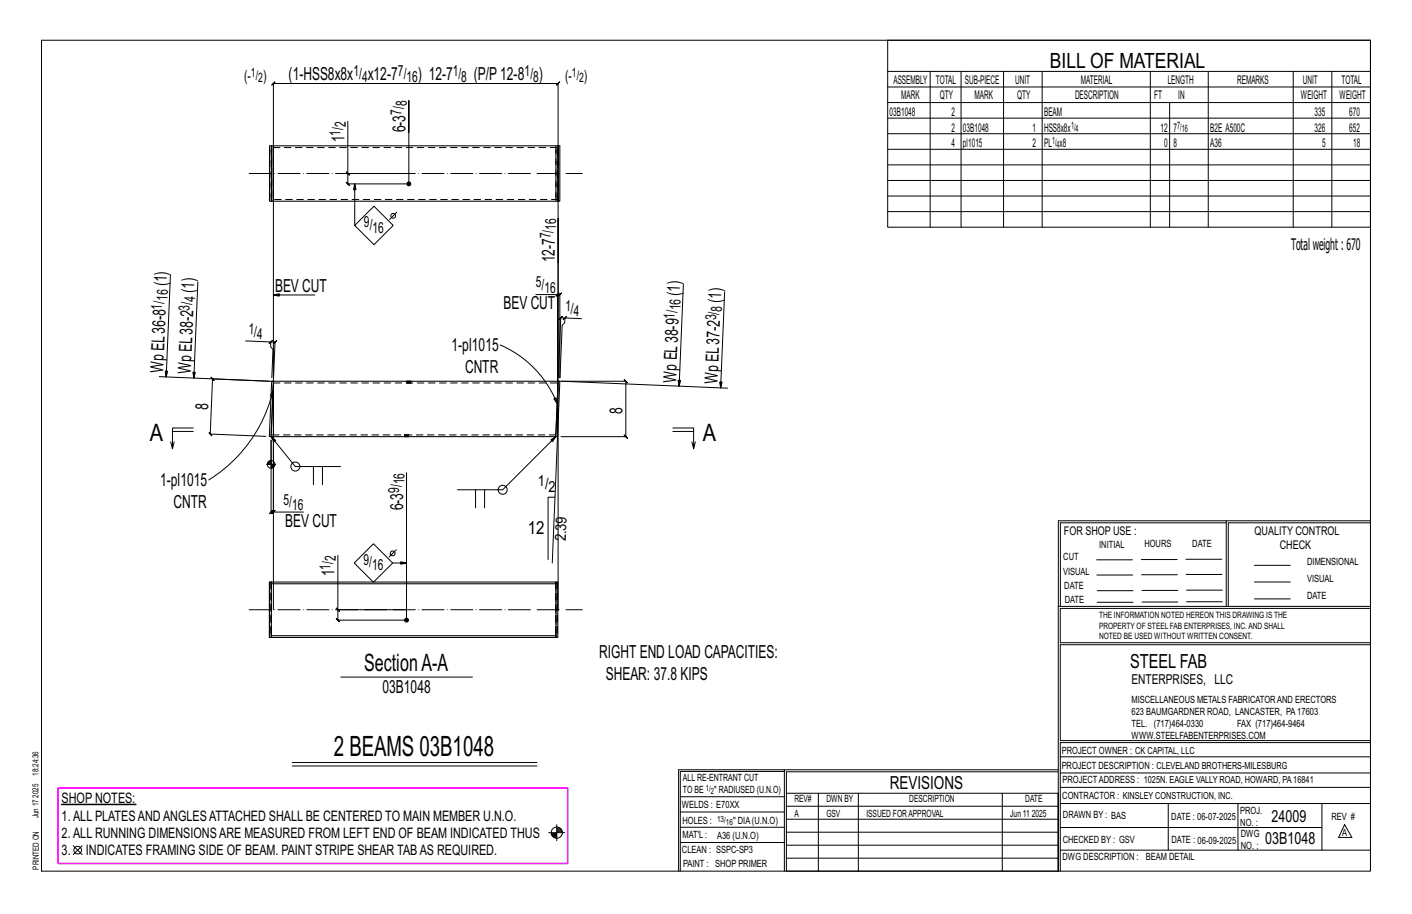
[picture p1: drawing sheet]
<svg xmlns="http://www.w3.org/2000/svg" width="432mm" height="279mm" viewBox="0 0 432 279" stroke-linecap="round" stroke-linejoin="round" font-family="sans-serif">
<g fill="#000" stroke="#000" stroke-width=".31">
<path d="M18.9 245.8h22.7v.2h-22.7z"/>
<circle cx="125" cy="56.2" r=".6"/>
<circle cx="124.3" cy="189.6" r=".6"/>
</g>
<g fill="none" stroke="#000" stroke-width=".31">
<path d="M12.7 12.3h406.4v254h-406.4zM271.5 12.3h147.6v57.2h-147.6zM106.4 37.1v15.9h18.6M271.5 21.8h147.6M271.5 26.6h147.6M271.5 31.4h147.6M271.5 36.1h147.6M284.5 21.8v47.7M293.9 21.8v47.7M306.9 21.8v47.7M318.7 21.8v47.7M351.8 21.8v47.7"/>
<path d="M357.7 31.4v38.1M369.5 21.8v47.7M395.5 21.8v47.7M407.3 21.8v47.7M105.9 52.5l1 1zM108.5 56.2l-.4 1.8h.8l-.4-1.8v12.7M125 40.4v-9.6v25.4h-18.6l.5 .5-1-1 .5 .5v-3.2M271.5 40.9h147.6M271.5 45.6h147.6M271.5 50.4h147.6M271.5 55.2h147.6M271.5 59.9h147.6"/>
<path d="M108.5 68.9l5.9-5.9 5.8 5.9-5.8 5.9zM121.3 64.9l-2.2 2.2M170.7 66.8v-41.3l.5-.5-1 1 .5-.5h-87.1l.5-.5-1 1 .5-.5v160.9M271.5 64.7h147.6M52.1 84.1l-1.3 31.1-.3-1.7h.8l-.5 1.7M60.5 86.2l-1.2 29.4-.3-1.8h.7l-.4 1.8M83.6 90.2l1.8 .3v-.7l-1.8 .4h12.7M163.9 90.1h6.6v42.3M170.5 90.1l-.5 .5 1-1zM170.5 90.1h.7l-.5 .5 1-1-.5 .5v25.4M172.2 97.7l1.1-1zM172.8 97.2h-1.3l.5-.5-1 .9 .5-.4-.8 18.3"/>
<path d="M177.8 97.4l-5-.2-.1 1.5-.8 .7-.7 16.1M209 87l-1.3 31-.3-1.7h.7l-.4 1.7M221.6 89.2l-1.2 29.4-.3-1.8h.7l-.4 1.8M48.7 115.1l34.9 1.4M75.1 104.2l7.7 .3v1.5l.7 .8-.4 8.7M82.3 105l1-.9zM82.4 116.5l-17.4-.7-.5-.5 1 1-.5-.5-.7 16.9-.5-.5 1 1-.5-.5 17 .7M82.8 104.5l1.3 .1-.5 .5 1-1-.5 .5-.4 10.9M83.5 119.4l-.1 1.8-.7-.2zM83.5 119.4a44 44 0 0 1-19.7 27.3M83.6 117.9v38.6h9.2M153 105.4a32.6 32.6 0 0 1 17.4 18"/>
<path d="M170.7 116.5h20.7l-.5-.5 1 1-.5-.5v17l-.5-.5 1 1-.5-.5h-19.8M170.7 115.5v-48.7v119.6M171.7 116.5l50.8 2.2M52.2 135.1l.5 2.1M52.7 131.9h6.4M59.1 130.8h-6.4v6.4l.6-2.1M82.9 133.5l.8 1.6 .6-.5-1.4-1.1 7.4 9.1h13.8M169.4 121.9l.6-.3 .4 1.8zM170 133.5l-1.5 .9 .5 .6 1-1.5-16.3 16.2h-13.8M170.5 133.5l-1.6 38.6M205.8 130.8h6.3v6.4l.5-2.1M205.8 131.9h6.3"/>
<path d="M211.6 135.1l.5 2.1M81.5 141.9h2.8M81.8 141.5v.4M82.1 141.1v.8M82.3 141v.9M82.5 140.9v1M82.7 140.8v1.1M82.9 143.3v-8.8v22l-.5 .5 1-1-.5 .5h.7M83.1 157l1-1zM83.1 141.9v1.2M83.3 141.9v1.1M83.5 141.9v1"/>
<path d="M83.7 141.9v.8M84 141.9v.5M95.9 142.6v5.5M98.6 142.6v5.5M124.3 156v-11.4v45h-21l.5 .5-1-1 .5 .5v-3.2M145.4 149.7v5.6M148.2 149.7v5.6M169.7 152h-2.1v19M375 159.8h-50.7v25.6M375 159.2h-51.3l-.1 107.1M419.1 159.2h-44.1v26.2M419.1 159.8h-43.5v25.6"/>
<path d="M103.3 169.8v16.6h21M108.3 172.1l5.9-5.9 5.9 5.9-5.9 5.9zM120.1 172.1h4.2l-1.7 .4v-.8l1.7 .4M121.2 168.1l-2.2 2.2M335.4 171.1h10.9M335.4 175.8h11M349 171h11M349.1 175.7h11M362.7 171h10.9M362.7 175.6h11M383.6 172.8h11M383.6 177.9h11"/>
<path d="M102.8 185.9l1 1zM323.7 185.4h95.4M335.5 184.1h11M335.5 180.6h11M349.2 184h11M349.2 180.5h11M362.9 180.4h10.9M362.9 184h10.9M383.6 183.1h11M419.1 186h-94.9v10.5h94.9M419.1 197.1h-94.9v29.3h94.9v.6h-94.9v39.3M104.3 207h40.2"/>
<path d="M89.4 233.1h74.8M89.4 234.2h74.8M239.9 235.8h-31.9v30.5M239.9 235.3h-32.4v31M323.6 235.3h-83.7v31M323.6 235.9h-83.1v6.6M324.2 236.3h94.9M324.2 231.4h94.9M22.4 258.5l2.7 2.7M25.1 258.5l-2.7 2.7M167.8 254.5h4.9M168.6 254.8h1.7"/>
<path d="M168.6 255.1h1.7M168.7 255.4h1.6M169 255.7h1.3M169.3 256h1M170.3 252.1v4.9M170.3 254.2h1.7M170.3 253.1h.9M170.3 254h1.6M170.3 253.7h1.4M170.3 253.4h1.2M208 252.9h31.9M208 257.5h31.9"/>
<path d="M208 243.6h31.9M208 248.2h31.9M240.5 242.5h83.1v23.8h-83.1zM240.5 258.4h83.1M240.5 254.4h83.1M240.5 250.4h83.1M240.5 246.5h83.1M250.3 242.5v23.8M262.5 242.5v23.8M306.5 242.5v23.8M324.2 253h80.1M324.2 245.6h94.9"/>
<path d="M324.2 259.9h94.9M324.2 240.7h94.9M357.3 245.6v14.3M378.6 245.6v14.3M404.3 245.6v14.3M411.2 252.1l2.2 3.9h-4zM240.5 262.3h83.1"/>
<circle cx="120.2" cy="66" r=".74"/>
<circle cx="82.9" cy="141.9" r="1.16"/>
<circle cx="90.3" cy="142.6" r="1.38"/>
<circle cx="153.7" cy="149.7" r="1.38"/>
<circle cx="120.1" cy="169.2" r=".74"/>
<circle cx="23.8" cy="259.9" r="1.17"/>
<circle cx="170.3" cy="254.5" r="1.71"/>
</g>
<path d="M17.8 240.9h155.8v23h-155.8z" fill="none" stroke="#f0f" stroke-width=".5"/>
<g fill="none" stroke="#000" stroke-width=".32">
<path d="M83.1 44.6h.5M83.6 45.6v14.9M170.6 44.6h.6v16.9h-.5zM170.6 44.6h-87v16.9h-.5v-16.9h-.7v16.9h.7M170.7 45.6v14.9M83.6 61.5h87.1M83.1 116.5h.5l-.7 17-.5-.1zM83.6 117.6l-.7 15.9h87.1M83.6 116.5h87.1M124.4 116.5h.1M124.4 117.1h.1M125.6 116.5h.1"/>
<path d="M125.6 117.1h.1M170.6 117.6l-.6 14.8M170.7 116.5l.5 .1-.7 16.9h-.5zM123.7 132.9h.1M123.7 133.5h.1M124.9 132.9h.1M124.9 133.5h.1M82.4 177.9h.6v17h-.6zM82.5 177.9v17M83 177.9h.1M83 178.5h.1M83 177.9h87.1v.6h-87.1z"/>
<path d="M170.1 177.9h.5v17h-.5zM83 194.9h.1M83 194.3h.1M83 194.3h87.1v.6h-87.1z"/>
</g>
<g fill="none" stroke="#000" stroke-width=".31" stroke-dasharray="2 1.4">
<path d="M82.9 44.6v16.9M83.6 44.6v16.4h-.7v-15.9h.7v.5M83.6 45.1h87M170 44.6v16.9M170 45.1v15.9M170.6 45.1v15.8M170.7 45.6l-.1-1M82.9 61.5v-16.9M83.6 60.5v1M170 61.5v-16.9M170.5 61.5v-16.9M170.6 61.5l.1-1"/>
<path d="M170.6 60.9l-87 .1M83.6 117.1h87M124.4 116.5v.6M124.4 116.5h.1M124.6 116.5l-.2 .6M124.8 116.5h-.2l-.1 .6M125 116.5h.3v.6h-.3zM125 116.5h-.2v.6h-.2M125 117.1h-.2M125.3 116.5h.1v.6h-.1M125.4 116.5v.6M125.6 116.5h.1"/>
<path d="M125.6 117.1h.1M125.6 117.1v-.6M170.6 117.6l.1-1.1M123.7 132.9h.1M123.7 132.9v.6M123.8 133.5h-.1M123.9 133.5v-.6M124.1 132.9h.2v.6h-.2zM124.1 133.5h-.2v-.6h.2M124.3 133.5h.2v-.6h.2M124.3 132.9h.2M124.5 133.5h.2l.2-.6"/>
<path d="M124.7 133.5l.2-.6M124.9 133.5v-.6M124.9 133.5h.1M170 133.5v-1.1M170 132.9h-87.1M82.9 177.9v17M170 177.9v17M170 179v-.5M170 177.9v15.9M170.5 177.9v17M82.9 193.8l.1-15.3M83 194.3l-.1-.5"/>
<path d="M170 193.8v1.1M170 194.3v-15.3"/>
</g>
<path d="M76.2 53h101.9M76.2 186.4h101.9" fill="none" stroke="#000" stroke-width=".31" stroke-dasharray="6.8 1 0 1"/>
<text font-size="8.6" x="102.1" y="231.1">2 BEAMS 03B1048</text>
<g font-size="7.3">
<text x="45.9" y="134.7">A</text>
<text x="214.9" y="134.7">A</text>
<text x="111.4" y="205.2">SectionA-A</text>
</g>
<text font-size="6.4" x="321.1" y="20.7">BILL OF MATERIAL</text>
<text font-size="5.9" x="345.6" y="204.1">STEEL FAB</text>
<g font-size="5.5">
<text x="88.3" y="24.5">(1-HSS8x8x</text>
<text x="112.5" y="24.5">x12-7</text>
<text x="127.8" y="24.5">) 12-7</text>
<text x="144.9" y="24.5">(P/P12-8</text>
<text x="164.8" y="24.5">)</text>
<text x="124" y="40.4" transform="rotate(-90 124 40.4)">6-3</text>
<text x="105.4" y="43.5" transform="rotate(-90 105.4 43.5)">1</text>
<text x="169.7" y="80.2" transform="rotate(-90 169.7 80.2)">12-7</text>
<text x="51" y="87.5" transform="rotate(-88 51 87.5)">(1)</text>
<text x="59.4" y="89.6" transform="rotate(-88 59.4 89.6)">(1)</text>
<text x="84.1" y="89.2">BEV CUT</text>
<text x="154" y="94.6">BEV CUT</text>
<text x="207.9" y="90.4" transform="rotate(-88 207.9 90.4)">(1)</text>
<text x="220.5" y="92.6" transform="rotate(-88 220.5 92.6)">(1)</text>
<text x="138.1" y="107.4">1-pl1015</text>
<text x="142.2" y="113.9">CNTR</text>
<text x="49.9" y="114.1" transform="rotate(-88 49.9 114.1)">WpEL36-8</text>
<text x="58.3" y="114.5" transform="rotate(-88 58.3 114.5)">WpEL38-2</text>
<text x="206.7" y="116.9" transform="rotate(-88 206.7 116.9)">WpEL38-9</text>
<text x="219.4" y="117.5" transform="rotate(-88 219.4 117.5)">WpEL37-2</text>
<text x="63.6" y="125.2" transform="rotate(-88 63.6 125.2)">8</text>
<text x="190.4" y="126.7" transform="rotate(-90 190.4 126.7)">8</text>
<text x="48.9" y="148.6">1-pl1015</text>
<text x="53.1" y="155.2">CNTR</text>
<text x="87.2" y="161.2">BEV CUT</text>
<text x="123.3" y="156" transform="rotate(-90 123.3 156)">6-3</text>
<text x="161.4" y="163.3">12</text>
<text x="102.3" y="176.2" transform="rotate(-90 102.3 176.2)">1</text>
<text x="183.2" y="201.3">RIGHT END LOAD CAPACITIES:</text>
<text x="185.3" y="207.8">SHEAR: 37.8 KIPS</text>
<text x="117" y="211.9">03B1048</text>
<text x="272.2" y="241.1">REVISIONS</text>
</g>
<g font-size="5.1">
<text x="388.9" y="251.3">24009</text>
<text x="386.9" y="258.1">03B1048</text>
</g>
<text font-size="4.9" x="394.8" y="76.4">Totalweight : 670</text>
<g font-size="4.7">
<text x="108.1" y="23.3">1/</text>
<text x="121.7" y="23.3">7/</text>
<text x="138.5" y="23.3">1/</text>
<text x="160.4" y="23.3">1/</text>
<text x="74.7" y="24.7">(-</text>
<text x="80.4" y="24.7">)</text>
<text x="110.7" y="24.9">4</text>
<text x="124.3" y="24.9">16</text>
<text x="141.1" y="24.9">8</text>
<text x="163.1" y="24.9">8</text>
<text x="172.8" y="24.7">(-</text>
<text x="178.6" y="24.7">)</text>
<text x="122.8" y="35.1" transform="rotate(-90 122.8 35.1)">7/</text>
<text x="124.5" y="32.5" transform="rotate(-90 124.5 32.5)">8</text>
<text x="104.1" y="41.5" transform="rotate(-90 104.1 41.5)">1/</text>
<text x="105.8" y="38.9" transform="rotate(-90 105.8 38.9)">2</text>
<text x="111.3" y="69.4">9/</text>
<text x="113.9" y="71.1">16</text>
<text x="170.1" y="70.2" transform="rotate(-90 170.1 70.2)">16</text>
<text x="168.4" y="72.9" transform="rotate(-90 168.4 72.9)">7/</text>
<text x="163.9" y="87.8">5/</text>
<text x="166.5" y="89.5">16</text>
<text x="49.4" y="94.6" transform="rotate(-88 49.4 94.6)">1/</text>
<text x="51.2" y="92.1" transform="rotate(-88 51.2 92.1)">16</text>
<text x="57.9" y="95" transform="rotate(-88 57.9 95)">3/</text>
<text x="59.7" y="92.4" transform="rotate(-88 59.7 92.4)">4</text>
<text x="172.8" y="95" transform="rotate(2 172.8 95)">1/</text>
<text x="208.1" y="94.9" transform="rotate(-88 208.1 94.9)">16</text>
<text x="220.8" y="95.4" transform="rotate(-88 220.8 95.4)">8</text>
<text x="175.3" y="96.7" transform="rotate(2 175.3 96.7)">4</text>
<text x="206.3" y="97.4" transform="rotate(-88 206.3 97.4)">1/</text>
<text x="219" y="98" transform="rotate(-88 219 98)">3/</text>
<text x="76" y="102" transform="rotate(2 76 102)">1/</text>
<text x="78.5" y="103.8" transform="rotate(2 78.5 103.8)">4</text>
<text x="123.7" y="148.1" transform="rotate(-90 123.7 148.1)">16</text>
<text x="164.5" y="148.7">1/</text>
<text x="86.7" y="154.3">5/</text>
<text x="89.3" y="156">16</text>
<text x="122.1" y="150.7" transform="rotate(-90 122.1 150.7)">9/</text>
<text x="167.8" y="150.4">2</text>
<text x="173" y="165.5" transform="rotate(-88 173 165.5)">2.39</text>
<text x="102.7" y="171.5" transform="rotate(-90 102.7 171.5)">2</text>
<text x="111.2" y="172.6">9/</text>
<text x="101.1" y="174.2" transform="rotate(-90 101.1 174.2)">1/</text>
<text x="113.8" y="174.3">16</text>
</g>
<g font-size="4.4">
<text x="18.9" y="245.6">SHOP NOTES:</text>
<text x="18.9" y="250.8">1.ALL PLATESANDANGLESATTACHED SHALL BE CENTERED TO MAIN MEMBER U.N.O.</text>
<text x="18.9" y="256.1">2.ALL RUNNING DIMENSIONSARE MEASURED FROM LEFT END OF BEAM INDICATED THUS</text>
<text x="18.9" y="261.3">3.</text>
<text x="26.3" y="261.3">INDICATES FRAMING SIDE OF BEAM. PAINT STRIPE SHEAR TABAS REQUIRED.</text>
</g>
<text font-size="4.2" x="346" y="209.1">ENTERPRISES, LLC</text>
<g font-size="4">
<text x="76.7" y="23.6">1/</text>
<text x="174.9" y="23.6">1/</text>
<text x="79" y="25">2</text>
<text x="177.1" y="25">2</text>
</g>
<g font-size="3.7">
<text x="273.2" y="25.6">ASSEMBLY</text>
<text x="286.2" y="25.6">TOTAL</text>
<text x="295.1" y="25.6">SUB-PIECE</text>
<text x="310.4" y="25.6">UNIT</text>
<text x="330.5" y="25.6">MATERIAL</text>
<text x="357.1" y="25.6">LENGTH</text>
<text x="378.3" y="25.6">REMARKS</text>
<text x="398.4" y="25.6">UNIT</text>
<text x="410.2" y="25.6">TOTAL</text>
<text x="272.1" y="35.5">03B1048</text>
<text x="275.6" y="30.4">MARK</text>
<text x="287.4" y="30.4">QTY</text>
<text x="290.9" y="35.5">2</text>
<text x="298" y="30.4">MARK</text>
<text x="311" y="30.4">QTY</text>
<text x="319.3" y="35.5">BEAM</text>
<text x="328.7" y="30.4">DESCRIPTION</text>
<text x="353" y="30.4">FT</text>
<text x="360.3" y="30.4">IN</text>
<text x="397.8" y="30.4">WEIGHT</text>
<text x="402" y="35.5">335</text>
<text x="409.6" y="30.4">WEIGHT</text>
<text x="412.6" y="35.5">670</text>
<text x="290.9" y="40.2">2</text>
<text x="294.5" y="40.2">03B1048</text>
<text x="315.8" y="40.2">1</text>
<text x="319.3" y="40.2">HSS8x8x</text>
<text x="354.9" y="40.2">12</text>
<text x="358.9" y="40.2">7</text>
<text x="370.1" y="40.2">B2E A500C</text>
<text x="402" y="40.2">326</text>
<text x="412.6" y="40.2">652</text>
<text x="290.9" y="45">4</text>
<text x="294.5" y="45">pl1015</text>
<text x="315.8" y="45">2</text>
<text x="319.3" y="45">PL x8</text>
<text x="356" y="45">0</text>
<text x="358.9" y="45">8</text>
<text x="370.1" y="45">A36</text>
<text x="404.3" y="45">5</text>
<text x="413.8" y="45">18</text>
<text x="325.3" y="163.4">FOR SHOP USE :</text>
<text x="383.7" y="163.4">QUALITY CONTROL</text>
<text x="391.4" y="167.8">CHECK</text>
</g>
<g font-size="3.1">
<text x="327.5" y="39.4">1/</text>
<text x="328.9" y="40.5">4</text>
<text x="360" y="39.4">7/</text>
<text x="361.4" y="40.5">16</text>
<text x="321.7" y="44.1">1/</text>
<text x="323.1" y="45.3">4</text>
<text x="336.2" y="167.4">INITIAL</text>
<text x="350" y="167.1">HOURS</text>
<text x="364.6" y="167.2">DATE</text>
<text x="325.2" y="171.3">CUT</text>
<text x="399.8" y="172.8">DIMENSIONAL</text>
<text x="325.1" y="175.8">VISUAL</text>
<text x="399.8" y="177.9">VISUAL</text>
<text x="325.5" y="180">DATE</text>
<text x="325.7" y="184.4">DATE</text>
<text x="399.8" y="183.1">DATE</text>
<text x="346" y="215">MISCELLANEOUS METALS FABRICATORAND ERECTORS</text>
<text x="346" y="218.6">623 BAUMGARDNER ROAD, LANCASTER, PA17603</text>
<text x="346" y="225.8">WWW.STEELFABENTERPRISES.COM</text>
<text x="346" y="222.2">TEL. (717)464-0330</text>
<text x="378.3" y="222.2">FAX (717)464-9464</text>
<text x="324.7" y="230.5">PROJECT OWNER : CK CAPITAL, LLC</text>
<text x="208.8" y="238.8">ALL RE-ENTRANT CUT</text>
<text x="324.7" y="235.1">PROJECT DESCRIPTION : CLEVELAND BROTHERS-MILESBURG</text>
<text x="324.9" y="239.5">PROJECTADDRESS : 1025N. EAGLE VALLY ROAD, HOWARD, PA16841</text>
<text x="208.8" y="242.5">TO BE</text>
<text x="218.4" y="242.5">&quot; RADIUSED (U.N.O)</text>
<text x="242.9" y="245.3">REV#</text>
<text x="252.7" y="245.3">DWN BY</text>
<text x="278.1" y="245.3">DESCRIPTION</text>
<text x="313.5" y="245.3">DATE</text>
<text x="324.9" y="244.2">CONTRACTOR : KINSLEY CONSTRUCTION, INC.</text>
<text x="208.5" y="247">WELDS : E70XX</text>
<text x="208.7" y="251.7">HOLES :</text>
<text x="224.2" y="251.8">&quot; DIA(U.N.O)</text>
<text x="242.9" y="249.9">A</text>
<text x="252.7" y="249.9">GSV</text>
<text x="264.9" y="249.9">ISSUED FORAPPROVAL</text>
<text x="309" y="249.9">Jun 11</text>
<text x="315.5" y="249.9">2025</text>
<text x="325.1" y="250">DRAWN BY : BAS</text>
<text x="358.2" y="250.5">DATE : 06-07-2025</text>
<text x="379.3" y="248.9">PROJ.</text>
<text x="407.2" y="250.5">REV #</text>
<text x="208.7" y="256.3">MAT'L :</text>
<text x="219.3" y="256.4">A36 (U.N.O)</text>
<text x="325" y="257.6">CHECKED BY : GSV</text>
<text x="358.3" y="257.7">DATE : 06-09-2025</text>
<text x="379.3" y="252.5">NO. :</text>
<text x="379.5" y="255.9">DWG</text>
<text x="410.5" y="255.5">A</text>
<text x="208.6" y="260.7">CLEAN : SSPC-SP3</text>
<text x="324.9" y="262.9">DWG DESCRIPTION :</text>
<text x="350.4" y="263">BEAM DETAIL</text>
<text x="379.5" y="259.5">NO. :</text>
<text x="208.9" y="265">PAINT : SHOP PRIMER</text>
</g>
<g font-size="2.7">
<text x="336.1" y="189">THE INFORMATION NOTED HEREON THIS DRAWING IS THE</text>
<text x="336.1" y="195.4">NOTED BE USED WITHOUT WRITTEN CONSENT.</text>
<text x="336.1" y="192.2">PROPERTY OF STEEL FAB ENTERPRISES, INC.AND SHALL</text>
</g>
<g font-size="2.6">
<text x="215.9" y="241.8">1/</text>
<text x="217.4" y="242.7">2</text>
<text x="219.3" y="251.1">13/</text>
<text x="222" y="252.1">16</text>
</g>
<g font-size="2.5">
<text x="11.7" y="237.1" transform="rotate(-90 11.7 237.1)">18:24:36</text>
<text x="11.8" y="243.8" transform="rotate(-90 11.8 243.8)">2025</text>
<text x="11.8" y="250.1" transform="rotate(-90 11.8 250.1)">Jun 17</text>
<text x="11.9" y="265.8" transform="rotate(-90 11.9 265.8)">PRINTED ON</text>
</g>
</svg>
